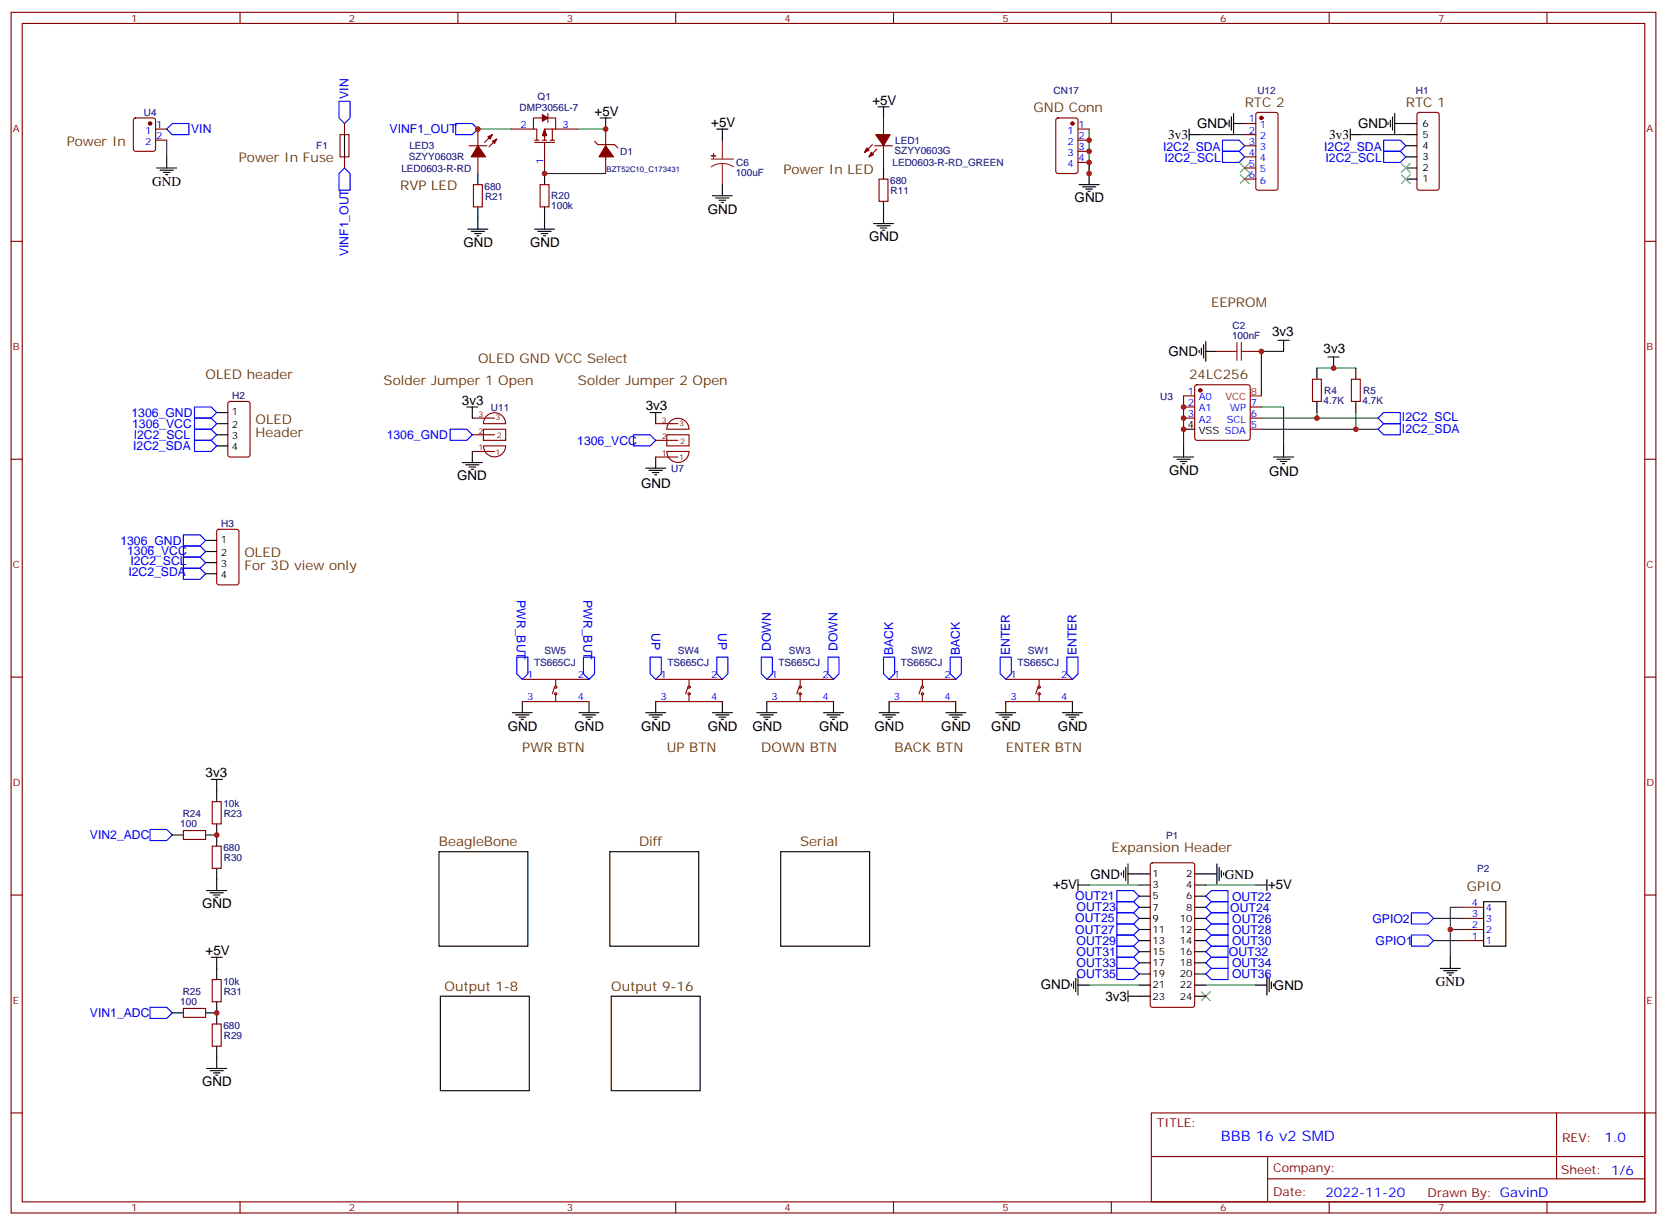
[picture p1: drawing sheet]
<svg xmlns="http://www.w3.org/2000/svg" width="529mm" height="389mm" viewBox="0 0 529 389" stroke-linecap="round" stroke-linejoin="round" font-family="sans-serif">
<g fill="none" stroke="#008700" stroke-width=".35">
<path d="M52.9 44.5v5.3M151.7 41h10.6M172.9 53.3v1.8h19.4M183.4 41h8.9M280.5 51.5v1.8M345.7 41v14.1M381 42.7h14.1M432.2 42.7h14.1M407.5 111.5h-7.1v14.1M418 116.8h12.4M375.7 125.6v15.9M400.4 129.2h7.1v12.3"/>
<path d="M400.4 136.2h37M400.4 132.7h37M418 130.9v1.8M430.4 130.9v5.3M345.7 280.8h15.9M382.8 280.8h15.8M455.1 298.5h8.8M455.1 291.4h8.8M460.4 295h3.5M463.9 287.9h-3.5v15.9M345.7 312.6h15.9M382.8 312.6h15.8"/>
</g>
<g fill="none" stroke="#000" stroke-width=".35">
<path d="M190.5 37.4h3.5M192.3 37.4v3.6M278.7 33.9h3.5M280.5 33.9v3.5M389.5 38.8v.7M390.2 38.1v2.2M390.9 37.1v4.2M391.6 39.2h3.5M391.6 36v6.4M440.6 38.8v.7M441.3 38.1v2.2M442 37.1v4.2"/>
<path d="M442.7 39.2h7.1M442.7 36v6.4M49.7 53.3h6.4M50.8 54h4.2M51.9 54.7h2.1M52.6 55.4h.7M52.9 49.8v3.5M109.4 42.7v7.1M151.7 55.1v3.5M172.9 55.1v3.5M227.5 41h3.6M229.3 41v3.5"/>
<path d="M229.3 58.6v3.5M280.5 53.3v3.5M342.5 58.6h6.4M343.6 59.3h4.2M345.7 55.1v3.5M377.5 42.7h3.5M377.5 41v3.5M428.6 42.7h3.6M428.6 41v3.5M446.3 42.7h3.5M446.3 56.8h3.5M446.3 53.3h3.5"/>
<path d="M446.3 49.8h3.5M446.3 46.2h3.5M148.5 72.7h6.4M149.6 73.4h4.2M150.6 74.1h2.2M151.3 74.8h.7M151.7 65.7v7M169.7 72.7h6.3M170.7 73.4h4.3M171.8 74.1h2.1M172.5 74.8h.7M172.9 65.7v7"/>
<path d="M226.1 62.1h6.4M227.2 62.8h4.2M228.2 63.5h2.2M229 64.2h.7M277.3 70.9h6.3M278.3 71.6h4.3M279.4 72.4h2.1M280.1 73.1h.7M280.5 63.9v7M344.7 60h2.1M345.4 60.7h.7M380.6 111.2v.7"/>
<path d="M381.4 110.5v2.1M382.1 109.4v4.2M382.8 111.5h3.5M382.8 108.3v6.4M405.7 108h3.5M407.5 108v3.5M418 116.8v3.5M421.6 113.3h3.5M423.3 113.3v3.5M430.4 116.8v3.5M68.8 130.9h3.5M68.8 134.4h3.5"/>
<path d="M68.8 138h3.5M148.2 129.2h3.5M149.9 129.2v3.5M206.4 130.9h3.5M208.1 130.9v3.5M375.7 136.2h3.5M418 127.4v3.5M430.4 127.4v3.5M68.8 141.5h3.5M146.8 146.8h6.3M147.8 147.5h4.2M148.9 148.2h2.1"/>
<path d="M149.6 148.9h.7M149.9 143.3v3.5M205 148.6h6.3M206 149.3h4.3M207.1 150h2.1M207.8 150.7h.7M208.1 145v3.6M372.5 145h6.4M373.6 145.7h4.2M374.6 146.4h2.2M375.4 147.1h.7M375.7 141.5v3.5"/>
<path d="M404.3 145h6.3M405.3 145.7h4.3M406.4 146.4h2.1M407.1 147.1h.7M407.5 141.5v3.5M65.3 171.5h3.5M65.3 175h3.5M65.3 178.5h3.5M65.3 182.1h3.5M162.6 226.2h6.4M163.7 226.9h4.2M164.7 227.6h2.2"/>
<path d="M165.5 228.3h.7M165.8 222.6v3.6M183.8 226.2h6.3M184.9 226.9h4.2M185.9 227.6h2.1M186.6 228.3h.7M187 222.6v3.6M205 226.2h6.3M206 226.9h4.3M207.1 227.6h2.1M207.8 228.3h.7M208.1 222.6v3.6"/>
<path d="M226.1 226.2h6.4M227.2 226.9h4.2M228.2 227.6h2.2M229 228.3h.7M229.3 222.6v3.6M240.2 226.2h6.4M241.3 226.9h4.2M242.4 227.6h2.1M243.1 228.3h.7M243.4 222.6v3.6M261.4 226.2h6.4M262.5 226.9h4.2"/>
<path d="M263.5 227.6h2.1M264.2 228.3h.7M264.6 222.6v3.6M279 226.2h6.4M280.1 226.9h4.2M281.2 227.6h2.1M281.9 228.3h.7M282.2 222.6v3.6M300.2 226.2h6.4M301.3 226.9h4.2M302.3 227.6h2.1M303 228.3h.7"/>
<path d="M303.4 222.6v3.6M316.1 226.2h6.3M317.1 226.9h4.3M318.2 227.6h2.1M318.9 228.3h.7M319.3 222.6v3.6M337.3 226.2h6.3M338.3 226.9h4.2M339.4 227.6h2.1M340.1 228.3h.7M340.4 222.6v3.6M67 247.3h3.6"/>
<path d="M68.8 247.3v7.1M54.7 265h3.5M65.3 265h3.5M68.8 261.4v7.1M68.8 275.6v7M139.3 270.3h28.3v29.9h-28.3zM193.6 270.3h28.2v29.9h-28.2zM247.8 270.3h28.2v29.9h-28.2zM342.2 279.1v3.5M356 277v.7M356.7 276.3v2.1M357.4 275.2v4.2"/>
<path d="M358.1 277.3h7M358.1 274.1v6.4M379.2 277.3h7.1M386.3 274.1v6.4M387 275.2v4.2M387.7 276.3v2.1M388.4 277v.7M402.2 279.1v3.5M65.6 282.6h6.4M66.7 283.3h4.2M67.7 284h2.1M68.4 284.7h.7"/>
<path d="M342.2 280.8h3.5M361.6 280.8h3.5M361.6 284.4h3.5M361.6 287.9h3.5M361.6 291.4h3.5M361.6 295h3.5M361.6 298.5h3.5M379.2 280.8h3.6M379.2 284.4h3.6M379.2 287.9h3.6M379.2 291.4h3.6M379.2 295h3.6"/>
<path d="M379.2 298.5h3.6M398.6 280.8h3.6M471 286.1h7v14.1h-7zM67 303.8h3.6M68.8 303.8v7M68.8 317.9v7M139.8 316.1h28.2v30h-28.2zM194 316.1h28.2v30h-28.2zM340.1 312.2v.7M340.8 311.5v2.2M341.5 310.5v4.2M342.2 309.4v6.4"/>
<path d="M342.2 312.6h3.5M358.1 314.4v3.5M358.1 316.1h7M361.6 312.6h3.5M361.6 302h3.5M361.6 305.5h3.5M361.6 309.1h3.5M379.2 312.6h3.6M379.2 316.1h3.6M379.2 302h3.6M379.2 305.5h3.6M379.2 309.1h3.6"/>
<path d="M398.6 312.6h3.6M402.2 309.4v6.4M402.9 310.5v4.2M403.6 311.5v2.2M404.3 312.2v.7M457.2 307.3h6.3M458.3 308h4.2M459.3 308.7h2.1M460 309.4h.7M460.4 303.8v3.5M54.7 321.4h3.5M65.3 321.4h3.5"/>
<path d="M65.6 339.1h6.4M66.7 339.8h4.2M68.8 332v7.1M67.7 340.5h2.1M68.4 341.2h.7"/>
</g>
<g fill="none" stroke="#00f" stroke-width=".35">
<path d="M107.6 32.1h3.5v5.3l-1.7 1.8-1.8-1.8zM144.6 39.2h5.3l1.8 1.8-1.8 1.7h-5.3zM52.9 41l1.8-1.8h5.3v3.5h-5.3zM109.4 53.3l1.7 1.8v5.3h-3.5v-5.3zM388.1 44.5h5.2l1.8 1.7-1.8 1.8h-5.2zM388.1 48h5.2l1.8 1.8-1.8 1.7h-5.2zM439.2 44.5h5.3l1.8 1.7-1.8 1.8h-5.3zM439.2 48h5.3l1.8 1.8-1.8 1.7h-5.3zM61.7 129.2h5.3l1.8 1.7-1.8 1.8h-5.3zM61.7 132.7h5.3l1.8 1.7-1.8 1.8h-5.3zM61.7 136.2h5.3l1.8 1.8-1.8 1.7h-5.3zM61.7 139.7h5.3l1.8 1.8-1.8 1.8h-5.3z"/>
<path d="M142.9 136.2h5.3l1.7 1.8-1.7 1.7h-5.3zM201.1 138h5.3l1.7 1.7-1.7 1.8h-5.3zM437.4 136.2l1.8-1.8h5.3v3.6h-5.3zM437.4 132.7l1.8-1.8h5.3v3.5h-5.3zM58.2 169.7h5.3l1.8 1.8-1.8 1.7h-5.3zM58.2 173.2h5.3l1.8 1.8-1.8 1.8h-5.3zM58.2 176.8h5.3l1.8 1.7-1.8 1.8h-5.3zM58.2 180.3h5.3l1.8 1.8-1.8 1.7h-5.3zM164 208.5h3.6v5.3l-1.8 1.8-1.8-1.8zM185.2 208.5h3.5v5.3l-1.7 1.8-1.8-1.8zM206.4 208.5h3.5v5.3l-1.8 1.8-1.7-1.8zM227.5 208.5h3.6v5.3l-1.8 1.8-1.8-1.8z"/>
<path d="M241.7 208.5h3.5v5.3l-1.8 1.8-1.7-1.8zM262.8 208.5h3.5v5.3l-1.7 1.8-1.8-1.8zM280.5 208.5h3.5v5.3l-1.8 1.8-1.7-1.8zM301.6 208.5h3.6v5.3l-1.8 1.8-1.8-1.8zM317.5 208.5h3.5v5.3l-1.7 1.8-1.8-1.8zM338.7 208.5h3.5v5.3l-1.8 1.8-1.7-1.8zM47.6 263.2h5.3l1.8 1.8-1.8 1.7h-5.3zM354.5 293.2h5.3l1.8 1.8-1.8 1.7h-5.3zM354.5 289.7h5.3l1.8 1.7-1.8 1.8h-5.3zM354.5 286.1h5.3l1.8 1.8-1.8 1.8h-5.3zM354.5 282.6h5.3l1.8 1.8-1.8 1.7h-5.3zM354.5 296.7h5.3l1.8 1.8-1.8 1.7h-5.3z"/>
<path d="M382.8 287.9l1.7-1.8h5.3v3.6h-5.3zM382.8 298.5l1.7-1.8h5.3v3.5h-5.3zM384.5 289.7h5.3v3.5h-5.3l-1.7-1.8zM384.5 282.6h5.3v3.5h-5.3l-1.7-1.7zM384.5 293.2h5.3v3.5h-5.3l-1.7-1.7zM448 289.7h5.3l1.8 1.7-1.8 1.8h-5.3zM448 296.7h5.3l1.8 1.8-1.8 1.7h-5.3zM47.6 319.7h5.3l1.8 1.7-1.8 1.8h-5.3zM354.5 300.2h5.3l1.8 1.8-1.8 1.8h-5.3zM354.5 303.8h5.3l1.8 1.7-1.8 1.8h-5.3zM354.5 307.3h5.3l1.8 1.8-1.8 1.7h-5.3zM382.8 305.5l1.7-1.7h5.3v3.5h-5.3z"/>
<path d="M384.5 300.2h5.3v3.6h-5.3l-1.7-1.8zM384.5 307.3h5.3v3.5h-5.3l-1.7-1.7z"/>
</g>
<g fill="none" stroke="#870000" stroke-width=".35">
<path d="M3.5 3.9h522.1v381h-522.1zM7.1 7.4h515v374h-515zM76.2 3.9v3.5M145.3 3.9v3.5M214.5 3.9v3.5M283.6 3.9v3.5M352.8 3.9v3.5M421.9 3.9v3.5M491.1 3.9v3.5M42.6 37.6l.4-.2h5.7l.6 .5 .1 9.4-.5 .7h-5.9l-.6-.4-.1-9.5zM109.4 39.2v3.5M172.2 37.4h-2.9v3.6h1.1v3.5"/>
<path d="M173.9 37.4h2.5v3.6h-3.5v3.5M173.9 36v2.8M280.5 37.4v5.3M335.4 37.6l.4-.2h5.7l.6 .5 .1 16.5-.5 .6-5.9 .1-.6-.5-.1-16.5zM395.1 39.2h3.5M398.9 35.9l.4-.2h5.7l.6 .4 .1 23.6-.5 .6-5.9 .1-.6-.5-.1-23.5zM450 35.9l.5-.2h5.6l.7 .4v23.6l-.4 .6-5.9 .1-.7-.5v-23.5zM49.4 41h3.5M49.4 44.5h3.5M109.4 49.8v3.5M148.9 46.2h5.6M150.3 58.6h2.8v7.1h-2.8z"/>
<path d="M151.7 41v5.2M151.7 49.8v5.3M156.3 42.7l-2.5 2.5M157.7 44.1l-2.5 2.5M162.3 41h7M169.7 44.5h1.4M169.7 45.2h6.3M171.4 58.6h2.9v7.1h-2.9zM172.2 44.5h1.4M172.9 45.2v2.8M172.9 49.8v3.5M174.6 44.5h1.4"/>
<path d="M175.3 41v3.5M176.4 41h7M188.7 44.8l1.1 1.1h5.3l1 1.1M192.3 41v5.2M192.3 49.8v5.3M276.9 45.9l-2.4 2.5M277.6 46.2h5.7M278.3 47.3l-2.4 2.5M279 56.8h2.9v7.1h-2.9zM280.5 46.2v5.3M342.2 41h3.5M342.2 44.5h3.5"/>
<path d="M342.2 48h3.5M342.2 51.5h3.5M395.1 42.7h3.5M395.1 46.2h3.5M395.1 49.8h3.5M395.1 53.3h3.5M395.1 56.8h3.5M3.5 76.6h3.6M522.1 76.6h3.5M386.3 111.5h3.5M396.9 111.5h3.5M72.6 127.6l.4-.2h5.7l.6 .4 .1 16.5-.5 .7h-5.9l-.6-.4-.1-16.5z"/>
<path d="M149.9 138h7.1M149.9 132.7h7.1M153.5 136.2h7v3.5h-7zM160.5 134.3a3.5 3.5 0 0 0-3.6-3.3 3.5 3.5 0 0 0-3.4 3.4h7M208.1 139.7h7.1M208.1 134.4h7.1M211.7 138h7v3.5h-7zM218.7 136.1a3.5 3.5 0 0 0-3.6-3.4 3.5 3.5 0 0 0-3.4 3.5h7M375.7 132.7h3.5M375.7 125.6h3.5M375.7 129.2h3.5M379.5 122.3l.4-.2h16.3l.5 .2 .2 .5v16.2l-.3 .5-.4 .2h-16.3l-.5-.2-.2-.5v-16.2z"/>
<path d="M396.9 136.2h3.5M396.9 132.7h3.5M396.9 129.2h3.5M416.6 120.3h2.9v7.1h-2.9zM429 120.3h2.8v7.1h-2.8zM3.5 145.7h3.6M149.9 143.3h7.1M153.5 141.5h7a3.5 3.5 0 0 1-3.5 3.5 3.5 3.5 0 0 1-3.5-3.4M208.1 145h7.1M211.7 143.3h7a3.5 3.5 0 0 1-3.5 3.4 3.5 3.5 0 0 1-3.5-3.3M522.1 145.7h3.5M69 168.2l.5-.2h5.6l.7 .4v16.5l-.4 .6-5.9 .1-.7-.5v-16.4z"/>
<path d="M3.5 214.9h3.6M165.8 215.6h21.2M176 218.1l-.7 2.1M176.4 215.6v2.1M208.1 215.6h21.2M218.4 218.1l-.7 2.1M218.7 215.6v2.1M243.4 215.6h21.2M253.6 218.1l-.7 2.1M254 215.6v2.1M282.2 215.6h21.2M292.5 218.1l-.8 2.1"/>
<path d="M292.8 215.6v2.1M319.3 215.6h21.1M329.5 218.1l-.7 2.1M329.8 215.6v2.1M522.1 214.9h3.5M165.8 222.6h21.2M176.4 220.5v2.1M208.1 222.6h21.2M218.7 220.5v2.1M243.4 222.6h21.2M254 220.5v2.1M282.2 222.6h21.2"/>
<path d="M292.8 220.5v2.1M319.3 222.6h21.1M329.8 220.5v2.1M67.4 254.4h2.8v7h-2.8zM58.2 263.6h7.1v2.8h-7.1zM67.4 268.5h2.8v7.1h-2.8zM365.4 274l.4-.2h12.7l.7 .4v44.7l-.4 .7-13 .1-.6-.5-.1-44.7zM3.5 284h3.6M463.9 298.5h7.1M463.9 295h7.1M463.9 291.4h7.1M463.9 287.9h7.1"/>
<path d="M522.1 284h3.5M67.4 310.8h2.8v7.1h-2.8zM58.2 320h7.1v2.8h-7.1zM67.4 324.9h2.8v7.1h-2.8zM3.5 353.2h3.6M365.5 353.2h156.6v28.2h-156.6zM494.1 353.2v20.9M522.1 353.2h3.5M365.5 367h156.5M402.4 374.1h119.6M402.4 367v14.1M76.2 381.4v3.5"/>
<path d="M145.3 381.4v3.5M214.5 381.4v3.5M283.6 381.4v3.5M352.8 381.4v3.5M421.9 381.4v3.5M491.1 381.4v3.5"/>
<circle cx="176.4" cy="218.1" r=".35"/>
<circle cx="218.7" cy="218.1" r=".35"/>
<circle cx="254" cy="218.1" r=".35"/>
<circle cx="292.8" cy="218.1" r=".35"/>
<circle cx="329.8" cy="218.1" r=".35"/>
<circle cx="176.4" cy="220.2" r=".35"/>
<circle cx="218.7" cy="220.2" r=".35"/>
<circle cx="254" cy="220.2" r=".35"/>
<circle cx="292.8" cy="220.2" r=".35"/>
<circle cx="329.8" cy="220.2" r=".35"/>
</g>
<path d="M393.7 51.9l2.8 2.8M393.7 55.4l2.8 2.8M396.5 51.9l-2.8 2.8M396.5 55.4l-2.8 2.8M444.9 51.9l2.8 2.8M444.9 55.4l2.8 2.8M447.7 51.9l-2.8 2.8M447.7 55.4l-2.8 2.8M381.4 314.7l2.8 2.8M384.2 314.7l-2.8 2.8" fill="none" stroke="#3c3" stroke-width=".35"/>
<path d="M107.9 42.7h2.9v7.1h-2.9zM389.8 111.5h2.8M392.6 108.7v5.6M394.1 111.5h2.8M394.1 108.7v5.6" fill="none" stroke="#a10000" stroke-width=".35"/>
<g fill="#870000" stroke="#870000" stroke-width=".35">
<path d="M192.3 46.2l2.4 3.6h-4.6z"/>
<path d="M154.9 43.4l1.4-.7-.7 1.4z"/>
<path d="M156.3 44.8l1.4-.7-.7 1.4z"/>
<path d="M151.7 46.2l2.5 3.6h-4.6z"/>
<path d="M278 42.7h4.6l-2.1 3.5z"/>
<path d="M275.2 47l.7 .7-1.4 .7z"/>
<path d="M276.6 48.4l.7 .7-1.4 .7z"/>
<path d="M172.9 41l.7 2.1h-1.4z"/>
<path d="M172.2 36.4l1.7 1-1.7 1.1z"/>
<circle cx="340.4" cy="39.2" r=".53"/>
<circle cx="381" cy="123.9" r=".53"/>
<circle cx="47.6" cy="39.2" r=".53"/>
<circle cx="400.4" cy="37.4" r=".53"/>
</g>
<path d="M396.9 125.6h3.5" fill="none" stroke="#f00" stroke-width=".35"/>
<path d="M225.8 50.5h7M229.3 51.9l1.9 .2 1.6 .9M229.3 51.9l-1.8 .2-1.7 .9M229.3 44.5v6M229.3 51.9v6.7" fill="none" stroke="#8c2424" stroke-width=".35"/>
<g fill="#8c2424" stroke="#8c2424" stroke-width=".35">
<path d="M225.8 49.4l1.4 .1z"/>
<path d="M226.5 48.7v1.4z"/>
</g>
<path d="M172.9 48v1.8" fill="none" stroke="#600" stroke-width=".35"/>
<g fill="#c00">
<circle cx="400.4" cy="111.5" r=".88"/>
<circle cx="418" cy="132.7" r=".88"/>
<circle cx="430.4" cy="136.2" r=".88"/>
<circle cx="423.3" cy="116.8" r=".88"/>
<circle cx="375.7" cy="136.2" r=".88"/>
<circle cx="375.7" cy="132.7" r=".88"/>
<circle cx="375.7" cy="129.2" r=".88"/>
<circle cx="460.4" cy="295" r=".88"/>
<circle cx="68.8" cy="321.4" r=".88"/>
<circle cx="68.8" cy="265" r=".88"/>
<circle cx="345.7" cy="44.5" r=".88"/>
<circle cx="345.7" cy="48" r=".88"/>
<circle cx="345.7" cy="51.5" r=".88"/>
<circle cx="345.7" cy="55.1" r=".88"/>
<circle cx="172.9" cy="55.1" r=".88"/>
<circle cx="192.3" cy="41" r=".88"/>
<circle cx="151.7" cy="41" r=".88"/>
</g>
<text font-size="4.6" fill="#00f" x="387.6" y="362.2">BBB 16 v2 SMD</text>
<g font-size="4.2">
<text x="276.9" y="33.2">+5V</text>
<text x="188.7" y="36.7">+5V</text>
<text x="225.8" y="40.3">+5V</text>
<text x="380" y="40.6">GND</text>
<text x="431.1" y="40.6">GND</text>
<text x="370.8" y="44.1">3v3</text>
<text x="421.9" y="44.1">3v3</text>
<text x="48.3" y="58.9">GND</text>
<text x="341.1" y="64.2">GND</text>
<text x="224.7" y="67.8">GND</text>
<text x="275.9" y="76.6">GND</text>
<text x="147.1" y="78.4">GND</text>
<text x="168.3" y="78.4">GND</text>
<text x="403.8" y="106.8">3v3</text>
<text x="370.9" y="112.9">GND</text>
<text x="420.2" y="112.2">3v3</text>
<text x="146.6" y="128.4">3v3</text>
<text x="205" y="130">3v3</text>
<text x="145.1" y="152.4">GND</text>
<text x="203.6" y="155">GND</text>
<text x="371.1" y="150.7">GND</text>
<text x="402.9" y="151.1">GND</text>
<text x="161.2" y="231.8">GND</text>
<text x="182.4" y="231.8">GND</text>
<text x="203.6" y="231.8">GND</text>
<text x="224.7" y="231.8">GND</text>
<text x="238.8" y="231.8">GND</text>
<text x="260" y="231.8">GND</text>
<text x="277.6" y="231.8">GND</text>
<text x="298.8" y="231.8">GND</text>
<text x="314.7" y="231.8">GND</text>
<text x="335.8" y="231.8">GND</text>
<text x="65.3" y="246.6">3v3</text>
<text x="346.2" y="278.8">GND</text>
<text x="388.8" y="278.8">GND</text>
<text x="334.3" y="282.3">+5V</text>
<text x="402.5" y="282.3">+5V</text>
<text x="64.2" y="288.3">GND</text>
<text x="65.3" y="303.1">+5V</text>
<text x="330.3" y="314">GND</text>
<text x="350.9" y="317.5">3v3</text>
<text x="404.4" y="314">GND</text>
<text x="455.8" y="312.9">GND</text>
<text x="64.2" y="344.7">GND</text>
</g>
<g font-size="4.2" fill="#630">
<text x="328.1" y="35.7">GND Conn</text>
<text x="395.1" y="33.9">RTC 2</text>
<text x="446.3" y="33.9">RTC 1</text>
<text x="21.2" y="46.2">Power In</text>
<text x="75.8" y="51.5">Power In Fuse</text>
<text x="248.7" y="55.1">Power In LED</text>
<text x="127" y="60.4">RVP LED</text>
<text x="384.4" y="97.4">EEPROM</text>
<text x="151.8" y="115">OLED GND VCC Select</text>
<text x="65.3" y="120.3">OLED header</text>
<text x="121.8" y="122.1">Solder Jumper 1 Open</text>
<text x="183.4" y="122.1">Solder Jumper 2 Open</text>
<text x="377.5" y="120.3">24LC256</text>
<text x="81.1" y="134.4">OLED</text>
<text x="81.1" y="138.7">Header</text>
<text x="77.6" y="176.8">OLED</text>
<text x="77.6" y="181">For 3D view only</text>
<text x="165.8" y="238.5">PWR BTN</text>
<text x="211.7" y="238.5">UP BTN</text>
<text x="241.7" y="238.5">DOWN BTN</text>
<text x="284" y="238.5">BACK BTN</text>
<text x="319.3" y="238.5">ENTER BTN</text>
<text x="139.3" y="268.5">BeagleBone</text>
<text x="202.8" y="268.5">Diff</text>
<text x="254" y="268.5">Serial</text>
<text x="352.8" y="270.3">Expansion Header</text>
<text x="465.7" y="282.6">GPIO</text>
<text x="141.1" y="314.4">Output 1-8</text>
<text x="194" y="314.4">Output 9-16</text>
</g>
<g font-size="4.2" fill="#00f">
<text x="509.3" y="362.4">1.0</text>
<text x="420.7" y="379.8">2022-11-20</text>
</g>
<g font-size="3.9" fill="#00f">
<text x="110.6" y="31.4" transform="rotate(-90 110.6 31.4)">VIN</text>
<text x="60.7" y="42.2">VIN</text>
<text x="123.7" y="42.2">VINF1_OUT</text>
<text x="369.2" y="48">I2C2_SDA</text>
<text x="369.6" y="51.5">I2C2_SCL</text>
<text x="420.3" y="48">I2C2_SDA</text>
<text x="420.8" y="51.5">I2C2_SCL</text>
<text x="110.6" y="81.3" transform="rotate(-90 110.6 81.3)">VINF1_OUT</text>
<text x="41.7" y="132.3">1306_GND</text>
<text x="41.9" y="135.8">1306_VCC</text>
<text x="445" y="137.3">I2C2_SDA</text>
<text x="445" y="133.7">I2C2_SCL</text>
<text x="42.3" y="142.9">I2C2_SDA</text>
<text x="42.5" y="139.3">I2C2_SCL</text>
<text x="122.8" y="139.2">1306_GND</text>
<text x="183.2" y="141.2">1306_VCC</text>
<text x="38.2" y="172.9">1306_GND</text>
<text x="40.4" y="176.1">1306_VCC</text>
<text x="41.4" y="179.2">I2C2_SCL</text>
<text x="40.7" y="182.7">I2C2_SDA</text>
<text x="164" y="190.4" transform="rotate(90 164 190.4)">PWR_BUT</text>
<text x="185.2" y="190.4" transform="rotate(90 185.2 190.4)">PWR_BUT</text>
<text x="206.8" y="200.8" transform="rotate(90 206.8 200.8)">UP</text>
<text x="228" y="200.8" transform="rotate(90 228 200.8)">UP</text>
<text x="244.7" y="206.5" transform="rotate(-90 244.7 206.5)">DOWN</text>
<text x="265.9" y="206.5" transform="rotate(-90 265.9 206.5)">DOWN</text>
<text x="283.5" y="207.9" transform="rotate(-90 283.5 207.9)">BACK</text>
<text x="304.7" y="207.9" transform="rotate(-90 304.7 207.9)">BACK</text>
<text x="320.5" y="207.9" transform="rotate(-90 320.5 207.9)">ENTER</text>
<text x="341.7" y="207.9" transform="rotate(-90 341.7 207.9)">ENTER</text>
<text x="28.5" y="266.3">VIN2_ADC</text>
<text x="341.3" y="285.7">OUT21</text>
<text x="391.1" y="285.8">OUT22</text>
<text x="341.3" y="292.7">OUT25</text>
<text x="341.7" y="289.2">OUT23</text>
<text x="390.5" y="289.3">OUT24</text>
<text x="391.1" y="292.7">OUT26</text>
<text x="435.6" y="292.8">GPIO2</text>
<text x="341.3" y="296.2">OUT27</text>
<text x="341.7" y="299.8">OUT29</text>
<text x="391.1" y="296.3">OUT28</text>
<text x="391.1" y="299.7">OUT30</text>
<text x="436.7" y="299.8">GPIO1</text>
<text x="341.7" y="303.3">OUT31</text>
<text x="390.1" y="303.3">OUT32</text>
<text x="341.7" y="306.8">OUT33</text>
<text x="341.7" y="310.4">OUT35</text>
<text x="391.1" y="310.4">OUT36</text>
<text x="391.1" y="306.9">OUT34</text>
<text x="28.5" y="322.8">VIN1_ADC</text>
</g>
<g font-size="3.9" fill="#800">
<text x="367.2" y="357.8">TITLE:</text>
<text x="495.9" y="362.4">REV:</text>
<text x="404.1" y="372">Company:</text>
<text x="495.5" y="372.6">Sheet: 1/6</text>
<text x="404.1" y="379.6">Date:</text>
<text x="453.2" y="379.7">Drawn By: GavinD</text>
</g>
<g font-size="3.2" fill="#800">
<text x="41.6" y="6.9">1</text>
<text x="110.8" y="6.9">2</text>
<text x="179.9" y="6.9">3</text>
<text x="249.1" y="6.9">4</text>
<text x="318.2" y="6.9">5</text>
<text x="387.3" y="6.9">6</text>
<text x="456.5" y="6.9">7</text>
<text x="4.1" y="42">A</text>
<text x="522.6" y="42">A</text>
<text x="4.1" y="111.2">B</text>
<text x="522.6" y="111.2">B</text>
<text x="4.1" y="180.3">C</text>
<text x="522.6" y="180.3">C</text>
<text x="4.1" y="249.4">D</text>
<text x="522.6" y="249.4">D</text>
<text x="4.1" y="318.6">E</text>
<text x="522.6" y="318.6">E</text>
<text x="41.6" y="384.4">1</text>
<text x="110.8" y="384.4">2</text>
<text x="179.9" y="384.4">3</text>
<text x="249.1" y="384.4">4</text>
<text x="318.2" y="384.4">5</text>
<text x="387.3" y="384.4">6</text>
<text x="456.5" y="384.4">7</text>
</g>
<g font-size="3.2" fill="#000080">
<text x="334.5" y="29.7">CN17</text>
<text x="399.1" y="29.7">U12</text>
<text x="449.4" y="29.7">H1</text>
<text x="164.9" y="35.1">DMP3056L-7</text>
<text x="170.7" y="31.8">Q1</text>
<text x="45.7" y="36.9">U4</text>
<text x="100.4" y="47.3">F1</text>
<text x="129.9" y="47.4">LED3</text>
<text x="284.1" y="45.6">LED1</text>
<text x="129.8" y="50.7">SZYY0603R</text>
<text x="196.8" y="49.1">D1</text>
<text x="233.7" y="52.7">C6</text>
<text x="283.3" y="52.7">LED0603-R-RD_GREEN</text>
<text x="284" y="48.9">SZYY0603G</text>
<text x="127.4" y="54.4">LED0603-R-RD</text>
<text x="233.5" y="56">100uF</text>
<text x="282.6" y="58.4">680</text>
<text x="153.8" y="60.2">680</text>
<text x="154" y="63.4">R21</text>
<text x="175" y="63.2">R20</text>
<text x="282.7" y="61.7">R11</text>
<text x="175" y="66.4">100k</text>
<text x="391.1" y="107.6">100nF</text>
<text x="391.2" y="104.4">C2</text>
<text x="420.4" y="125">R4</text>
<text x="432.7" y="125">R5</text>
<text x="73.7" y="126.8">H2</text>
<text x="155.8" y="130.3">U11</text>
<text x="368.3" y="126.8">U3</text>
<text x="420.2" y="128.3">4.7K</text>
<text x="432.5" y="128.3">4.7K</text>
<text x="213.1" y="149.8">U7</text>
<text x="70.2" y="167.3">H3</text>
<text x="172.8" y="207.6">SW5</text>
<text x="215.2" y="207.6">SW4</text>
<text x="250.4" y="207.6">SW3</text>
<text x="289.2" y="207.6">SW2</text>
<text x="326.3" y="207.6">SW1</text>
<text x="169.5" y="211.4">TS665CJ</text>
<text x="211.9" y="211.4">TS665CJ</text>
<text x="247.1" y="211.4">TS665CJ</text>
<text x="285.9" y="211.4">TS665CJ</text>
<text x="323" y="211.4">TS665CJ</text>
<text x="70.9" y="256">10k</text>
<text x="57.2" y="262.6">100</text>
<text x="58" y="259.3">R24</text>
<text x="71" y="259.3">R23</text>
<text x="370.2" y="266.1">P1</text>
<text x="70.9" y="270.1">680</text>
<text x="71.1" y="273.3">R30</text>
<text x="468.9" y="276.7">P2</text>
<text x="58" y="315.7">R25</text>
<text x="70.9" y="312.5">10k</text>
<text x="71" y="315.7">R31</text>
<text x="57.2" y="319">100</text>
<text x="70.9" y="326.6">680</text>
<text x="71.1" y="329.8">R29</text>
</g>
<g font-size="3.2" fill="#00f">
<text x="49.6" y="40.6">1</text>
<text x="165.2" y="40.6">2</text>
<text x="178.5" y="40.6">3</text>
<text x="342.4" y="40.6">1</text>
<text x="396.4" y="38.8">1</text>
<text x="399.9" y="40.6">1</text>
<text x="46.1" y="42.4">1</text>
<text x="46.1" y="45.9">2</text>
<text x="49.6" y="44.1">2</text>
<text x="338.9" y="42.4">1</text>
<text x="338.9" y="45.9">2</text>
<text x="342.4" y="44.1">2</text>
<text x="342.4" y="47.7">3</text>
<text x="396.4" y="42.4">2</text>
<text x="396.4" y="45.9">3</text>
<text x="399.9" y="44.1">2</text>
<text x="399.9" y="47.7">3</text>
<text x="172.5" y="52.1" transform="rotate(-90 172.5 52.1)">1</text>
<text x="338.9" y="49.4">3</text>
<text x="338.9" y="53">4</text>
<text x="342.4" y="51.2">4</text>
<text x="396.4" y="49.4">4</text>
<text x="396.4" y="53">5</text>
<text x="399.9" y="51.2">4</text>
<text x="396.4" y="56.5">6</text>
<text x="399.9" y="54.7">5</text>
<text x="399.9" y="58.2">6</text>
<text x="377" y="125.3">1</text>
<text x="377" y="128.8">2</text>
<text x="380.5" y="127">A0</text>
<text x="380.5" y="130.6">A1</text>
<text x="390.5" y="130.6">WP</text>
<text x="397.1" y="128.8">7</text>
<text x="377" y="132.3">3</text>
<text x="380.5" y="134.1">A2</text>
<text x="389.4" y="134.1">SCL</text>
<text x="397.1" y="135.9">5</text>
<text x="397.1" y="132.3">6</text>
<text x="167.3" y="215.2">1</text>
<text x="183.4" y="215.2">2</text>
<text x="209.6" y="215.2">1</text>
<text x="225.8" y="215.2">2</text>
<text x="244.9" y="215.2">1</text>
<text x="261.1" y="215.2">2</text>
<text x="283.7" y="215.2">1</text>
<text x="299.9" y="215.2">2</text>
<text x="320.8" y="215.2">1</text>
<text x="336.9" y="215.2">2</text>
<text x="167.3" y="222.3">3</text>
<text x="183.4" y="222.3">4</text>
<text x="209.6" y="222.3">3</text>
<text x="225.8" y="222.3">4</text>
<text x="244.9" y="222.3">3</text>
<text x="261.1" y="222.3">4</text>
<text x="283.7" y="222.3">3</text>
<text x="299.9" y="222.3">4</text>
<text x="320.8" y="222.3">3</text>
<text x="336.9" y="222.3">4</text>
<text x="467.2" y="287.5">4</text>
<text x="467.2" y="291.1">3</text>
<text x="471.7" y="292.5">3</text>
<text x="471.7" y="289">4</text>
<text x="467.2" y="298.1">1</text>
<text x="467.2" y="294.6">2</text>
<text x="471.7" y="299.5">1</text>
<text x="471.7" y="296">2</text>
</g>
<g font-size="3.2">
<text x="451.6" y="40.3">6</text>
<text x="451.6" y="47.3">4</text>
<text x="451.6" y="43.8">5</text>
<text x="451.6" y="50.8">3</text>
<text x="451.6" y="57.9">1</text>
<text x="451.6" y="54.4">2</text>
<text x="73.6" y="131.6">1</text>
<text x="73.6" y="135.9">2</text>
<text x="377" y="135.9">4</text>
<text x="380.5" y="137.6">VSS SDA</text>
<text x="73.6" y="139.4">3</text>
<text x="73.6" y="142.9">4</text>
<text x="70.1" y="172.2">1</text>
<text x="70.1" y="176.4">2</text>
<text x="70.1" y="180">3</text>
<text x="70.1" y="183.5">4</text>
<text x="365.8" y="278.4">1</text>
<text x="365.8" y="281.9">3</text>
<text x="376.5" y="278.4">2</text>
<text x="376.5" y="281.9">4</text>
<text x="365.8" y="285.4">5</text>
<text x="376.5" y="285.4">6</text>
<text x="365.8" y="289">7</text>
<text x="365.8" y="292.5">9</text>
<text x="374.5" y="292.5">10</text>
<text x="376.5" y="289">8</text>
<text x="365.8" y="296">11</text>
<text x="365.8" y="299.5">13</text>
<text x="374.5" y="296">12</text>
<text x="374.5" y="299.5">14</text>
<text x="365.8" y="303.1">15</text>
<text x="374.5" y="303.1">16</text>
<text x="365.8" y="306.6">17</text>
<text x="365.8" y="310.1">19</text>
<text x="374.5" y="306.6">18</text>
<text x="374.5" y="310.1">20</text>
<text x="365.8" y="313.7">21</text>
<text x="365.8" y="317.2">23</text>
<text x="374.5" y="313.7">22</text>
<text x="374.5" y="317.2">24</text>
</g>
<g font-size="3.2" fill="#f00">
<text x="397.1" y="125.3">8</text>
<text x="389" y="127">VCC</text>
</g>
<text font-size="2.5" fill="#000080" x="192.6" y="54.4">BZT52C10_C173431</text>
<g font-size="2.5" fill="#800">
<text x="151.9" y="137.6">2</text>
<text x="151.9" y="132.3">3</text>
<text x="157.3" y="133.4">3</text>
<text x="210.1" y="134.1">3</text>
<text x="215.5" y="135.1">3</text>
<text x="151.9" y="142.9">1</text>
<text x="157.7" y="139">2</text>
<text x="210.1" y="139.4">2</text>
<text x="215.9" y="140.8">2</text>
<text x="157.3" y="144.3">1</text>
<text x="210.1" y="144.7">1</text>
<text x="215.5" y="146.1">1</text>
</g>
</svg>
